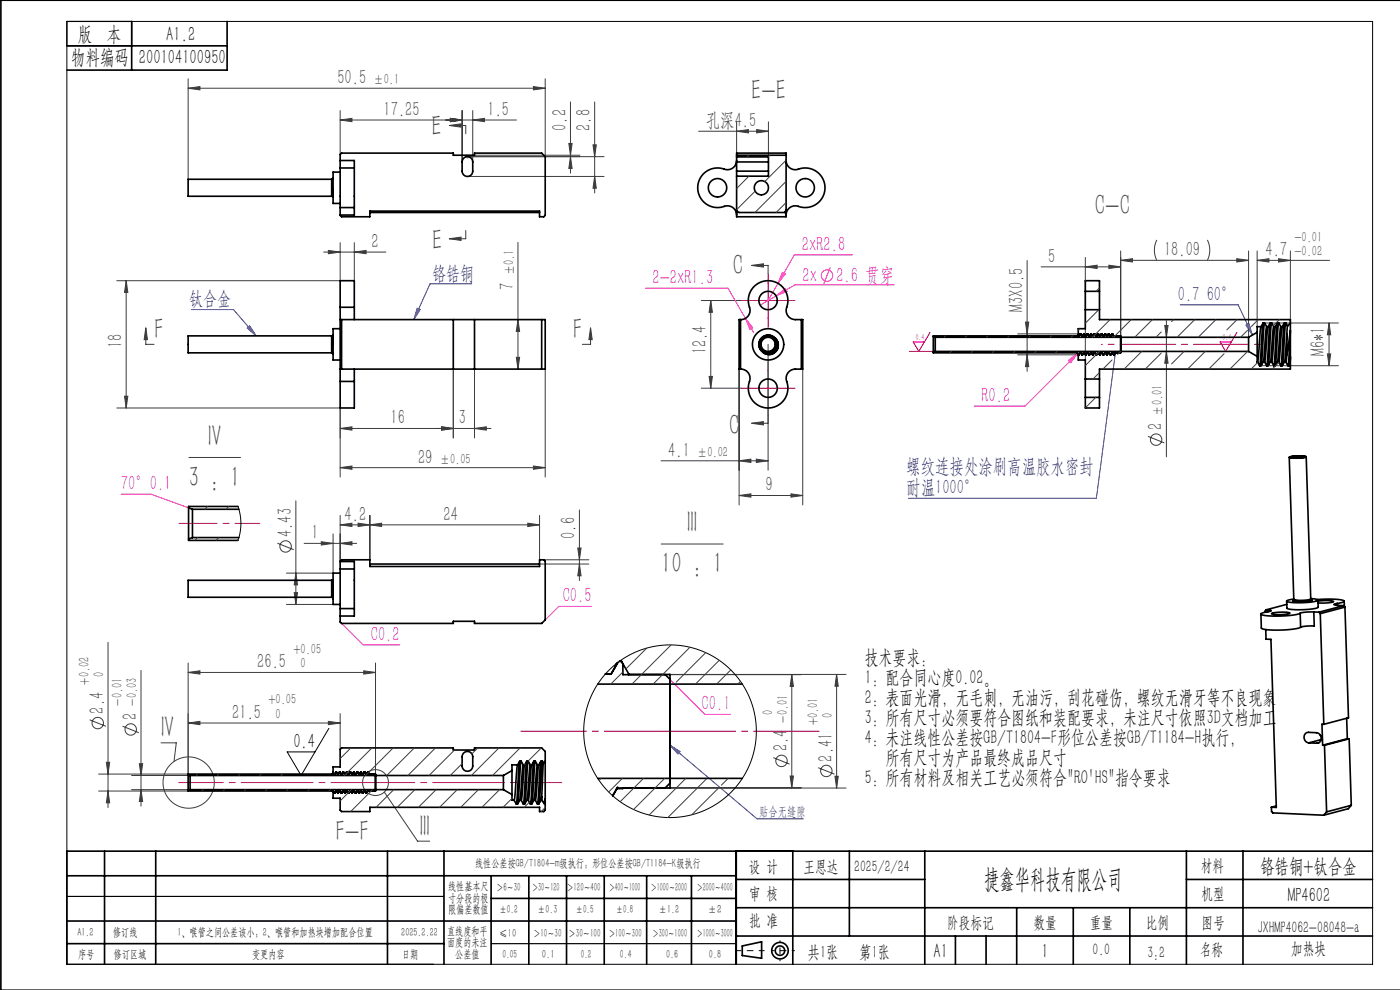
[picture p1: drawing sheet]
<svg xmlns="http://www.w3.org/2000/svg" width="297mm" height="210mm" viewBox="0 0 297 210" stroke-linecap="round" stroke-linejoin="round" font-family="sans-serif">
<g fill="none" stroke="#3c3c3c" stroke-width=".21">
<path d="M39.9 18.7l2.5-.3v.7zM39.9 16.7v21.3M39.9 18.7h75.8M113.2 18.4l2.5 .3-2.5 .4zM115.7 16.7v16.5M72.2 25.5l2.5-.4v.7zM72.2 23.5v9.3M72.2 25.5h37.4M95.3 26.6l2.5-.3v.7zM95.3 26.6h3.5v1.8M95.5 25.1l2.5 .4-2.5 .3zM98 23.5v10.9"/>
<path d="M99.2 33.2h29M99.2 37.4h29M100.3 25.5l2.5-.4v.7zM100.3 23.5v10.9M100.7 32.9h22.3M120.7 30.4h.7l-.4 2.5zM121 33.2l.4 2.5h-.7zM121 21.6v15.1M125.8 30.7h.7l-.3 2.5zM126.2 37.4l.3 2.5h-.7zM126.2 21.6v19.3M148.2 27.8h14.8"/>
<path d="M156.3 27.8l2.5-.3v.7zM156.3 25.8v7.5M160.5 27.5l2.5 .3-2.5 .4zM163 25.8v7.5M26.8 59.5v27M26.8 59.5l.3 2.5h-.7zM68.7 53.5h13.2M69.7 53.1l2.5 .4-2.5 .3zM72.2 51.5v8h-47.4M75.2 53.5l2.5-.4v.7zM75.2 51.5v8M95.3 50.6l2.5-.3v.7z"/>
<path d="M98.8 48.9v1.7h-3.5M109.9 51.4v26.9M159.4 56.3l2.5-.3v.7zM159.4 56.3h3.5v1.8M217.9 55.3v23.5M220.9 56.6h16.8M230.2 56.6l2.5-.3v.7zM230.2 54.6v21.8M235.2 56.3l2.5 .3-2.5 .4zM237.7 55.2l2.5-.3v.7zM237.7 53.2v18M237.7 55.2h27.2"/>
<path d="M245.4 50.9a4.8 4.8 0 0 0 0 4.3M256.1 50.9a4.8 4.8 0 0 1 0 4.3M262.4 54.9l2.5 .3-2.5 .4zM264.9 53.2v18.3M266.7 55.2l2.5-.3v.7zM266.7 53.2v16.1M266.7 55.2h15.4M271.2 54.9l2.5 .3-2.5 .4zM273.7 53.2v15.3M30.9 69.5l.4 2.5h-.7zM30.9 69.5v3.5h1.8M96.2 78.3v14.6"/>
<path d="M100.7 78.3v14.6M109.5 75.8h.7l-.3 2.5zM109.9 67.8l.3 2.5h-.7zM115.7 78.3v22.9M125.3 69.5l.3 2.5h-.7zM125.3 69.5v3.5h-1.8M148.8 63.7h8.4M150.4 79.8h.7l-.3 2.5zM150.8 63.7v18.6M150.8 63.7l.3 2.5h-.7zM156.8 78.3v28.8M162.9 73v26.7"/>
<path d="M170.3 78.3v28.8M215.9 70.8h13.3M215.9 75.3h12.9M217.5 68.3h.7l-.3 2.5zM217.9 75.3l.3 2.5h-.7zM247.1 69h.7l-.4 2.5zM247.4 68v28.9M247.4 74.5l.4 2.5h-.7zM267.5 77.6h16.4M268.3 68.5h15.6M281.6 75.1h.7l-.4 2.5zM281.9 68.5v9.1"/>
<path d="M281.9 68.5l.4 2.5h-.7zM24.8 86.5h47.4v14.7M26.4 84h.7l-.3 2.5zM40.1 97h10.9M72.2 90.9l2.5-.4v.7zM72.2 99.2l2.5-.4v.7zM72.2 90.9h32M72.2 99.2h43.5M93.7 90.5l2.5 .4-2.5 .3zM100.7 90.9l2.5-.4v.7zM113.2 98.8l2.5 .4-2.5 .3zM140.2 97.7h22.7"/>
<path d="M148.8 82.3h8.4M156.8 97.7l2.5-.3v.7zM159.4 89.8l2.5-.4v.7zM159.4 89.8h3.5M160.4 97.4l2.5 .3-2.5 .4zM243.5 92.6l3.5 1.3M58.9 115.2l3.4 1.4M62.8 106.2v22M64.5 115.3h11.2M68.2 114.9l2.5 .4-2.5 .3zM70.7 113.3v8.3h-9.9M72.2 111.3l2.5-.3v.7z"/>
<path d="M72.2 115.3l2.5-.4v.7zM72.2 109.3v9.7M72.2 111.3h42.3M76 111l2.5 .3-2.5 .4zM78.5 111.3l2.5-.3v.7zM78.5 109.3v9.4M112 111l2.5 .3-2.5 .4zM114.5 109.3v9.4M114.5 119.6h10.4M115.4 118.7h9.5M122.6 116.2h.7l-.4 2.5zM122.9 119.6l.4 2.5h-.7z"/>
<path d="M122.9 108.2v14.9M140.3 115.4h13.1M156.8 105.1l2.5-.3v.7zM156.8 105.1h13.5M167.8 104.8l2.5 .3-2.5 .4zM22.9 136.3v35M60.8 128.2h9.9M62.4 125.7h.7l-.3 2.5zM62.8 121.6l.3 2.5h-.7zM19 152.7l3.5 1.4M26 154l3.5 1.4M29.9 142.2v28.8"/>
<path d="M34.2 157.6h3.2l-.5 3.9M39.9 153.4l2.5-.4v.7zM39.9 153.4h32.3M39.9 142.6l2.5-.3v.7zM39.9 140.6v23.6h-19M39.9 142.6h39.8M69.7 153l2.5 .4-2.5 .3zM72.2 151.4v7.5M77.2 142.3l2.5 .3-2.5 .4zM79.7 140.6v23.6M141.1 143.1h28.9M142.1 143.1h37.4"/>
<path d="M168 143.1v24M168 143.1l.3 2.5h-.7zM177.5 143.1v24.1M177.5 143.1l.3 2.5h-.7zM20.9 167.8h19M22.6 161.7h.7l-.4 2.5zM22.9 167.8l.4 2.5h-.7zM27.9 164.5h12.4M27.9 167.5h12.4M29.6 162h.7l-.4 2.5zM29.9 167.5l.4 2.5h-.7zM81.5 168l7.1 10.4h2.6"/>
<path d="M141.1 167.1h28.9M142.1 167.2h37.4M164.1 160.7l3.4 1.4M167.6 164.6h.7l-.3 2.5zM173.6 162.8l3.4 1.4M177.1 164.7h.7l-.3 2.5z"/>
<circle cx="245.3" cy="93.3" r="1.21"/>
<circle cx="60.6" cy="115.9" r="1.21"/>
<circle cx="20.7" cy="153.4" r="1.21"/>
<circle cx="27.7" cy="154.7" r="1.21"/>
<circle cx="40" cy="166" r="5.4"/>
<circle cx="79.7" cy="166" r="2.75"/>
<circle cx="165.8" cy="161.4" r="1.21"/>
<circle cx="175.3" cy="163.5" r="1.21"/>
</g>
<g fill="none" stroke="#f0f" stroke-width=".21">
<path d="M166 57.8l.6 .3-1.6 2zM176.1 56.7l-1.4 3.5M180.8 54.1h-12.3l-5.6 9.6M136.9 61.1h17.5l5.5 9.5M158.1 67.5l1.6 2-.6 .4zM164.6 62.8l2-1.6 .4 .6zM189.7 60.4h-21l-7.4 4.3M226.6 76.5l2.1-1.6-1.6 2zM228.7 74.9l-11.3 11.2h-10.7M25.7 104.8h6.3l8 2.9M72.5 132.2l4.5 4.6h7.8M125.5 128.6h-7l-2.8 2.9"/>
<path d="M142.1 144.1l7.5 7.4h5.4"/>
<circle cx="175.4" cy="58.5" r="1.21"/>
</g>
<path d="M40.6 65.7h8.9l4.8 5.5M52.4 69.6l.6-.5 1.3 2.1zM88.5 65.4l.6 .3-1.3 2.1zM100.1 60.2h-8.9l-3.4 7.6M236.6 74.6l-4 31.1h-39.9M250.4 64.7h12.3l3 6.4M264.3 69l.6-.3 .8 2.4zM142.1 158.1l18.5 15.6h9.8M142.1 158.1l2.2 1.3-.5 .5z" fill="none" stroke="#00f" stroke-width=".21"/>
<g fill="none" stroke="#000" stroke-width=".35">
<path d="M14.2 9.7h34M27.9 4.5v10.4M48.2 4.5v10.4h-34M297.1 0h-296.9v210h296.9M14.2 195.4h142M14.2 185.8h142M22.2 180.5v24M33 180.5v24M82.2 180.5v24M94.2 180.5v24M104.2 185.8v18.7M104.2 190.6h52"/>
<path d="M112.2 185.8v18.7M120.2 185.8v18.7M128.2 185.8v18.7M137.2 185.8v18.7M146.7 185.8v18.7M156.2 180.5v24M156.2 186.5h40M156.2 198.5h135M156.2 192.5h135M168.2 180.5v24M180.2 180.5v18M196.2 180.5v24"/>
<path d="M202.7 198.5v6M209.2 198.5v6M215.7 192.5v12M227.7 192.5v12M239.7 192.5v12M251.7 186.5h39.5M251.7 180.5v24M263.7 180.5v24M291.2 180.5h-277v24M14.2 200.2h80M157.5 200.7l4.1-.9v3.5l-4.1-.6z"/>
<circle cx="165.5" cy="201.7" r="1"/>
<circle cx="165.5" cy="201.7" r="1.75"/>
</g>
<path d="M98.7 33.2h1M98.8 32.9l.7 .7M99.2 32.7v1M99.5 32.9l-.7 .7" fill="none" stroke="#c0c0c0" stroke-width=".21"/>
<path d="M14.2 4.5h277v200h-277zM69.8 154.5l-5.9 10-3-5h5.9" fill="none" stroke="#000" stroke-width=".21"/>
<path d="M142.1 155.1h31.7M142.1 155.1h-31.6" fill="none" stroke="#f00" stroke-width=".21" stroke-dasharray="15.2 1.3 1.3 1.3" stroke-dashoffset="1.3"/>
<path d="M237.7 73h-4" fill="none" stroke="#f00" stroke-width=".21" stroke-dasharray="15.2 1.3 1.3 1.3" stroke-dashoffset="15.1"/>
<path d="M268.7 73h-3.8" fill="none" stroke="#f00" stroke-width=".21" stroke-dasharray="15.2 1.3 1.3 1.3" stroke-dashoffset="15.2"/>
<path d="M237.7 73h27.2" fill="none" stroke="#f00" stroke-width=".21" stroke-dasharray="15.2 1.3 1.3 1.3" stroke-dashoffset="3.6"/>
<path d="M162.9 60v-2M159.2 63.7h-2M162.9 67.5v1.9M162.9 78.6v-2M166.7 63.7h1.9M159.2 82.3h-2M162.9 86.1v1.9M166.7 82.3h1.9M38 111h2.8" fill="none" stroke="#f00" stroke-width=".21" stroke-dasharray="15.2 1.3 1.3 1.3"/>
<path d="M79.7 166h39.5" fill="none" stroke="#f00" stroke-width=".21" stroke-dasharray="15.2 1.3 1.3 1.3" stroke-dashoffset="6.9"/>
<path d="M79.7 166h-41.8" fill="none" stroke="#f00" stroke-width=".21" stroke-dasharray="15.2 1.3 1.3 1.3" stroke-dashoffset="5.8"/>
<path d="M55.1 111h-14.3" fill="none" stroke="#f00" stroke-width=".21" stroke-dasharray="15.2 1.3 1.3 1.3" stroke-dashoffset="10"/>
<path d="M162.9 60v7.5M159.2 63.7h7.5M162.9 78.6v7.5M192.9 74.5h5.5M197.3 70.5l-2.4 4-1.2-2h2.4M262.4 70.5l-2.4 4-1.2-2h2.4M159.2 82.3h7.5" fill="none" stroke="#f00" stroke-width=".21"/>
<path d="M162.1 201.7h-6" fill="none" stroke="#000" stroke-width=".21" stroke-dasharray="15.2 1.3 1.3 1.3" stroke-dashoffset="14.1"/>
<path d="M168.5 201.7h-4.8" fill="none" stroke="#000" stroke-width=".21" stroke-dasharray="15.2 1.3 1.3 1.3" stroke-dashoffset="14.7"/>
<path d="M165.5 199.6v4.2" fill="none" stroke="#000" stroke-width=".21" stroke-dasharray="15.2 1.3 1.3 1.3" stroke-dashoffset="15"/>
<path d="M14.2 4.5h13.7v5.2h-13.7zM14.2 190.1h80M14.2 204.5h77.8M104.2 200.2h52" fill="none" stroke="#000" stroke-width=".25"/>
<g fill="#3c3c3c">
<path d="M159.4 56.3l2.5-.3v.7zM159.4 89.8l2.5-.4v.7z"/>
<path d="M95.3 26.6l2.5-.3v.7zM95.3 50.6l2.5-.3v.7z"/>
<path d="M125.3 69.5l.3 2.5h-.7zM30.9 69.5l.4 2.5h-.7z"/>
</g>
<g fill="#00f">
<path d="M142.1 158.1l2.2 1.3-.5 .5z"/>
<path d="M52.4 69.6l.6-.5 1.3 2.1zM88.5 65.4l.6 .3-1.3 2.1z"/>
<path d="M264.3 69l.6-.3 .8 2.4zM236.5 74.5a.23 .23 0 0 0 0 .3 .23 .23 0 0 0 .4-.1 .23 .23 0 0 0-.2-.3l-.1 .2 .1-.2z"/>
</g>
<g fill="#3c3c3c">
<path d="M121 33.2l.4 2.5h-.7zM120.7 30.4h.7l-.4 2.5z"/>
<path d="M93.7 90.5l2.5 .4-2.5 .3zM72.2 90.9l2.5-.4v.7z"/>
<path d="M156.8 105.1l2.5-.3v.7zM167.8 104.8l2.5 .3-2.5 .4zM156.8 97.7l2.5-.3v.7zM160.4 97.4l2.5 .3-2.5 .4zM230.2 56.6l2.5-.3v.7zM235.2 56.3l2.5 .3-2.5 .4zM266.7 55.2l2.5-.3v.7zM271.2 54.9l2.5 .3-2.5 .4zM237.7 55.2l2.5-.3v.7zM262.4 54.9l2.5 .3-2.5 .4z"/>
<path d="M39.9 18.7l2.5-.3v.7zM113.2 18.4l2.5 .3-2.5 .4z"/>
<path d="M39.9 153.4l2.5-.4v.7zM69.7 153l2.5 .4-2.5 .3z"/>
<path d="M160.5 27.5l2.5 .3-2.5 .4zM156.3 27.8l2.5-.3v.7z"/>
<path d="M77.2 142.3l2.5 .3-2.5 .4zM39.9 142.6l2.5-.3v.7z"/>
<path d="M100.3 25.5l2.5-.4v.7zM95.5 25.1l2.5 .4-2.5 .3zM95.5 25.1l2.5 .4-2.5 .3zM72.2 25.5l2.5-.4v.7z"/>
<path d="M122.9 119.6l.4 2.5h-.7zM122.6 116.2h.7l-.4 2.5z"/>
<path d="M62.4 125.7h.7l-.3 2.5zM62.8 121.6l.3 2.5h-.7z"/>
<path d="M150.4 79.8h.7l-.3 2.5zM150.8 63.7l.3 2.5h-.7zM247.4 74.5l.4 2.5h-.7zM247.1 69h.7l-.4 2.5zM281.6 75.1h.7l-.4 2.5zM281.9 68.5l.4 2.5h-.7z"/>
<path d="M26.8 59.5l.3 2.5h-.7zM26.4 84h.7l-.3 2.5zM109.9 67.8l.3 2.5h-.7zM109.5 75.8h.7l-.3 2.5z"/>
<path d="M125.8 30.7h.7l-.3 2.5zM126.2 37.4l.3 2.5h-.7z"/>
<path d="M217.5 68.3h.7l-.3 2.5zM217.9 75.3l.3 2.5h-.7zM22.6 161.7h.7l-.4 2.5zM22.9 167.8l.4 2.5h-.7zM29.6 162h.7l-.4 2.5zM29.9 167.5l.4 2.5h-.7zM168 143.1l.3 2.5h-.7zM167.6 164.6h.7l-.3 2.5zM177.5 143.1l.3 2.5h-.7zM177.1 164.7h.7l-.3 2.5z"/>
<path d="M72.2 111.3l2.5-.3v.7zM76 111l2.5 .3-2.5 .4zM78.5 111.3l2.5-.3v.7zM112 111l2.5 .3-2.5 .4zM68.2 114.9l2.5 .4-2.5 .3zM72.2 115.3l2.5-.4v.7z"/>
<path d="M69.7 53.1l2.5 .4-2.5 .3zM75.2 53.5l2.5-.4v.7z"/>
<path d="M93.7 90.5l2.5 .4-2.5 .3zM100.7 90.9l2.5-.4v.7zM72.2 99.2l2.5-.4v.7zM113.2 98.8l2.5 .4-2.5 .3z"/>
</g>
<path d="M164.6 62.8l2.4-1-.4-.6zM166 57.8l-1 2.3 1.6-2zM158.1 67.5l1 2.4 .6-.4zM226.6 76.5l.5 .4 1.6-2z" fill="#f0f"/>
<g fill="none" stroke="#000" stroke-width=".35">
<path d="M70.4 38h-30.5v3.6h30.5M70.4 38v3.6M70.5 39.6v2M70.5 39.6l.1 2M70.5 39.6l.1 1.3 .1-.7M70.7 37.8l-.3 .2M72.2 35.6v8.4M72.2 34v1.6M72.2 34h3v1.6M72.2 36.5h-1.5v6.7h1.5M72.2 35.6h3M72.2 34v-1.2l.3-.3h23.7v.4h4.5v-.4h14.2l.8 .7v12.5l-.3 .3h-.9v-1.2h-36v1.2h-6l-.3-.4"/>
<path d="M75.2 35.6v8.4M98.4 33.6a1.13 1.13 0 0 1 1.2-.3 1.13 1.13 0 0 1 .7 1.1v1.9a1.13 1.13 0 0 1-1.1 1.1 1.13 1.13 0 0 1-1.2-1.1l.1-2.1zM156.3 33.3v1.1M156.3 36.3v1.1M156.3 34a2.07 2.07 0 0 1-3.2 1.7 4.2 4.2 0 0 0-5 4.7 4.2 4.2 0 0 0 6 3.3 1.95 1.95 0 0 1 2.2 1.9M156.3 33.3v-.8h10.5v13.5h-10.5v-8.6M156.3 32.9h10.5M156.3 34.4v1.9M156.3 33.3h6.7v4.1h-6.7M156.3 34.4h6.7M156.3 36.3h6.7M166.8 34a2.07 2.07 0 0 0 3.2 1.7 4.2 4.2 0 0 1 5 4.7 4.2 4.2 0 0 1-6 3.3 1.95 1.95 0 0 0-2.2 1.9"/>
<path d="M70.4 41.6h.1M70.5 41.6h.2M70.7 41.6v.1M72.2 41.6h.1M72.2 44v1.6M72.2 44h3M75.2 41.6h.1M75.2 44v1.6h-3M78.5 45.1h36M166.8 44.6l-.3 .5h-9.7l-.5-.3M70.4 74.8l.3 .3M70.4 71.2h-30.5v3.6h30.5"/>
<path d="M70.4 71.2v3.6M70.6 71.1l-.2 .1M70.6 71.1l.1 1.5M70.6 71.1l.1 .1M72.2 65.2v2.6M72.2 78.3v2.6M72.2 65.2v-5.7h3v5.7M72.2 69.7h-1.5v6.7h1.5M72.2 67.8h43.5v10.5h-43.5M72.2 67.8v10.5M72.2 65.2h3M72.5 67.8v10.5"/>
<path d="M75.2 65.2v2.6M75.2 78.3v2.6M96.2 67.8v10.5M100.7 67.8v10.5M114.9 67.8v10.5M157.1 67.8v10.5M159.9 60.8a4.2 4.2 0 0 1 5.5-.5 4.2 4.2 0 0 1 1.4 5.3 1.95 1.95 0 0 0 1.9 2.2h1.6v10.5h-1.6a1.99 1.99 0 0 0-1.7 2.9 4.2 4.2 0 0 1-4.5 5.3 4.2 4.2 0 0 1-3.4-6 1.99 1.99 0 0 0-2.3-2.2v-10.5a2.02 2.02 0 0 0 2-.8 2.02 2.02 0 0 0 .1-2.1 4.2 4.2 0 0 1 1-4.1zM161.2 72.8l-.1 .3M161.5 74.3l.9 .8 .7 .1 .7-.1M161.6 71.8a1.91 1.91 0 0 0-.1 2.5M163.8 75.1h-1.2M163.8 75.1h-.1"/>
<path d="M163.9 71.3a1.97 1.97 0 0 0-2.5 .5 1.97 1.97 0 0 0 .1 2.5M164.3 71.6a2.08 2.08 0 0 1 .7 2.3M165 73.9l-.5 .7-.7 .5M165 73.9l-.5 .8-.7 .4M165 72.6a1.91 1.91 0 0 0-3.2-1 1.91 1.91 0 0 0 1 3.2h.4l-1.3-.1 .7 .4M165 72.6a2.1 2.1 0 0 1-2.4 2.5M165 72.6v1.3M170 67.8v10.5M198 74.7v.1l30.5 .1M198 71.4v3.3M198 71.4l.4 .1M198.4 71.5v3"/>
<path d="M198.4 71.5h66.5M198.4 74.5h66.5M198.4 74.5l-.4 .2M228.5 74.9h.1M228.6 74.9l.1 .2v1.3h1.5v4M228.7 71.1v.1M228.7 71.2h-30.7v.2M228.7 71.1l.2 .1M228.7 75.2l.1 .1M228.8 75.3h.1M228.9 75.3l.2-.4h.2l.2 .4M228.9 71.2h.1"/>
<path d="M229.2 70.8h.1M229.2 70.8l-.3 .4h-.2M229.3 70.8l.2 .4h.2M229.5 75.3h.1M229.6 75.3l.3-.4h.2l.2 .4M229.7 71.2h.1M229.9 70.8h.1M229.9 70.8l-.2 .4M230 70.8l.2 .4h.2M230.2 61.8v3.9M230.2 61.8v-2.3h3v2.3M230.2 65.7v4h-1.5v1.4"/>
<path d="M230.2 65.7h3M230.2 61.8h3M230.3 75.3h.1M230.4 71.2h.1M230.6 74.9h.2l.2 .4M230.6 74.9l-.2 .4M230.6 74.9h.1M230.7 70.8h.1M230.7 70.8l-.3 .4M230.8 70.8l.2 .4h.2M231 75.3h.1M231.2 71.2h.1"/>
<path d="M231.4 74.9h.1M231.4 74.9l-.3 .4M231.4 74.9h.2l.2 .4M231.4 70.8h.1M231.4 70.8l-.2 .4M231.5 70.8l.2 .4h.2M231.8 75.3h.1M231.9 75.3l.2-.4h.2l.2 .4M231.9 71.2h.1M232.1 74.9h.1M232.2 70.8h.1M232.2 70.8l-.3 .4"/>
<path d="M232.3 70.8l.2 .4h.2M232.5 75.3h.1M232.6 75.3l.3-.4h.2l.2 .4M232.7 71.2h.1M232.9 70.8h.1M232.9 70.8l-.2 .4M233 70.8l.2 .4h.2M233.2 61.8v3.9M233.2 65.7v2.1h40.5v.7M233.3 75.3h.1M233.4 71.2h.1M233.6 74.9l-.2 .4"/>
<path d="M233.6 74.9h.1M233.7 70.8h.1M233.7 70.8l-.3 .4M233.8 70.8l.2 .4h.2M233.8 74.9l.2 .4M233.8 74.9h-.2M234 75.3h.1M234.1 75.3l.3-.4h.2l.2 .4M234.2 71.2h.1M234.4 70.8h.1M234.4 70.8l-.2 .4M234.5 70.8l.2 .4h.2"/>
<path d="M234.8 75.3h.1M234.9 75.3l.2-.4h.2l.2 .4M234.9 71.2h.1M235.2 70.8h.1M235.2 70.8l-.3 .4M235.3 70.8l.2 .4h.2M235.5 75.3h.1M235.7 71.2h.1M235.9 74.9h.2M235.9 74.9l-.3 .4M235.9 74.9h.1M235.9 70.8h.1"/>
<path d="M235.9 70.8l-.2 .4M236 70.8l.2 .4M236.1 74.9l.2 .3M236.2 71.2h1.5v3.7l-1.5-.1v.4l-.1-.3M236.2 71.2h.1M236.2 74.8v.1M236.3 71.2h.1M236.3 75.2h.1M236.3 74.8v.4zM236.4 74.8l-.1 .5M236.5 74.8l-.1 .4M236.6 74.9l-.3 .4"/>
<path d="M237.6 71.2l.1 .2M237.7 74.7l-.1 .1M264.9 71.5v3M264.9 74.5l1.8 1.1M266.7 70.5v5.1M266.7 75.6l.1 1.2M266.7 70.5l-1.8 1M266.8 76.8l.4 .8M267.5 69.3l-.7 7.5M267.5 69.3h-.8v1.2M267.9 68.6l-.7 9M268 76.8l-.5 .8h-.3"/>
<path d="M268 76.8h.3M268.3 68.5l.4 .8M268.3 68.5h-.3l-.5 .8M268.3 76.8l.4 .8M268.3 68.5l-.7 9M268.7 69.3l-.7 7.5M268.7 69.3h.3M269 69.3l-.7 7.5M269.4 68.6l-.7 9M269.5 76.8l-.5 .8h-.3M269.5 76.8h.3M269.8 68.5l.4 .8"/>
<path d="M269.8 68.5h-.3l-.5 .8M269.8 76.8l.4 .8M269.8 68.5l-.7 9M270.2 69.3l-.7 7.5M270.2 69.3h.3M270.5 69.3l-.7 7.5M270.9 68.6l-.7 9M271 76.8l-.5 .8h-.3M271 76.8h.3M271.3 68.5l.4 .8M271.3 68.5h-.3l-.5 .8M271.3 76.8l.4 .8"/>
<path d="M271.3 68.5l-.7 9M271.7 69.3l-.7 7.5M271.7 69.3h.3M272 69.3l-.7 7.5M272.4 68.6l-.7 9M272.5 76.8l-.5 .8h-.3M272.5 76.8h.3M272.8 68.5l.3 .7M272.8 68.5h-.3l-.5 .8M272.8 76.8l.4 .8M272.8 68.5l-.7 9M273 70.9l-.5 5.9"/>
<path d="M273 75.2l-.2 1.6M273 70.9v4.3M273.1 69.2l-.1 1.7M273.6 77.4l-.1 .2h-.3M273.6 77.4l.1 .1M273.7 75.9l-.1 1.5M273.7 75.7l-.1 1.8M273.7 70.4v5.3M273.7 70.4l-.5 7.2M273.7 70.2l-.7 5M273.7 68.5v1.7M273.7 75.9v1.6"/>
<path d="M273.7 77.5v.8h-40.5v2.1M273.7 70.2v.2M273.7 75.7v.2M273.7 68.5l-.6 .7M72.2 80.9v5.6h3v-5.6M72.2 80.9h3M230.2 80.4v3.9M230.2 84.3v2.2h3v-2.2M230.2 80.4h3M230.2 84.3h3M233.2 80.4v3.9M273.5 97l1 30.2"/>
<path d="M273.5 97l1.8-.3 1.8 .2a6.2 6.2 0 0 1-3.6 .1zM273.7 97l1.7-.3 1.5 .2a4.1 4.1 0 0 1-2.4 .3zM275.7 97.1l-.8 .1M277.1 96.9l1 30.1M40 107.7v6.6M40 114.3v.3h10.5M40 107.7l.8 .3M40.8 108v6M40.8 114l-.8 .3M40.8 114h9.9M40.8 108h9.9M50.5 107.4h-10.5v.3"/>
<path d="M72.2 119.1v1.6M72.2 119.1h3v1.6M72.2 119.1l.3-.4h6v1.5h36v-1.5h.9l.3 .3v12.5l-.8 .7h-14.2v-.4h-4.5v.4h-23.7l-.3-.3v-1.2M78.5 119.6h36M70.4 123.1h-30.5v3.6h30.5M70.4 123.1v3.6M70.5 123.1l.2 3.9-.3-.3M70.5 123.1h-.1M70.5 123.1l.2 1.8M70.7 123.1h-.2M72.2 120.7v8.4M72.2 129.1v1.6"/>
<path d="M72.2 121.6h-1.5v6.6h1.5M72.2 129.1h3M72.2 120.7h3M75.2 120.7v8.4M75.2 129.1v1.6h-3M75.2 123.1h.1M267.5 130.2l.1 3a10.9 10.9 0 0 0 5.3 .4l2-.2 1-.3M268.5 133.5l.1 2.1h1l1.2 35.7-1.1-.1M268.6 129.3l.1 .1M268.6 129.3l-.2 .3v.3M268.7 129.4l.9 .1a.31 .31 0 0 1-.4 .2l-1.7 .5a.3 .3 0 0 0 .2 .3 .3 .3 0 0 0 .3 0l1.6 .2h2.6a10.3 10.3 0 0 0 3.6-.6M268.7 129.4v.4"/>
<path d="M269.8 130.1l1.5-.2a4 4 0 0 1 2.3 .2l-1.4 .2a4.8 4.8 0 0 1-2.5-.1zM273 128.2l-4.4 1.1M274.3 127.5l1.7 .2M274.5 127.3v.1M274.5 127.2l1.1 .2M274.5 127.4l-.2 .1M274.5 127.2h.1M274.5 127.4h1.1M274.9 127.7h1.1M275.6 127.4l-1.1 .1 .4 .2M275.8 130.1l.1 3M276 127.7h.1"/>
<path d="M277.6 127.6l-1.6 .1M277.6 127.6h.1M278.1 127l1 .1a.32 .32 0 0 1 .3 0 .32 .32 0 0 1 .2 .3l-1.2 .3-2 .1a6.6 6.6 0 0 1-3.4-.3l1.5-.4M278.1 127l-1.7 .3-1.9-.1M278.1 127l.2 .4M278.2 127.3l.1 .1-.7 .2M278.3 127.4l-.7 .2M278.3 127.4l-1.6 .3h-1.8M278.7 129.8l-1.8 .1-1.1 .2M278.7 129.8l.1 3h-1.8l-1.1 .3M278.7 129.8l1.1 .1M279.5 127.2l2-.1a7 7 0 0 1 3.7 .4l-.5 .3-1 .2"/>
<path d="M279.6 127.3v1.5a13.1 13.1 0 0 1-6.1 .4l-.5-.2v-1.5M279.6 127.5l.8-.1a4.8 4.8 0 0 1 2.5 .2l-1.3 .3h-2M279.8 129.9l.3 .3M280.1 130.2l.7 23.4M283.7 128h-.2a.31 .31 0 0 0-.5 .3l2.1 .2M283.7 128v.4M285.1 128.5l-5.3 1.4M285.1 128.5l.2 .3M285.2 127.5v1.1M285.3 128.8l-5.2 1.4M285.3 128.8l.8 23.5-5.3 1.3M98.4 159.7a1.12 1.12 0 0 1 1.2-.2 1.12 1.12 0 0 1 .7 1v2a1.13 1.13 0 0 1-1.1 1.1 1.13 1.13 0 0 1-1.2-1.1l.1-2.2z"/>
<path d="M126.8 145.1h30.7M130.7 140.8l-.3 .8-.8 1.4h-1.2M130.8 140.9v.1M130.9 140.8l-.5 .8M130.9 140.7h-.1M130.9 140.7v.1M131 140.6l-.1 .1M131.1 140.5l-1.5 2.5h-1.2M131.4 140.3h.4M131.8 140.3l1.6 2.7M131.8 140.3h.1M131.8 140.3l.3 .5v2.3h9l1 1"/>
<path d="M133.4 143l-.1 .1M133.4 143l8.7 .1v24.1l-11.2 .1-.9 1.5 .9-1.6h1.2M277.7 157.6a1.12 1.12 0 0 1-1.1-1.1 1.12 1.12 0 0 1 1-1.2l1.7 .1a1.12 1.12 0 0 1 1 1.1 1.12 1.12 0 0 1-1 1.2M277.7 157.6l1.6 .1M279.8 157.5l-.5 .2M280.1 156l.1 .2M280.3 156.9l-2.6 .7M280.6 158.1h.4M280.8 153.6h-.4l.2 4.5M281 158.1l.4 14.1M285.7 152.4l.1 4.3M285.8 156.7l-5.2 1.4"/>
<path d="M285.8 156.7h.4M286.2 156.7l.5 14.1M286.2 156.7l-5.2 1.4M39.9 167.6v.2h30.8M39.9 164.3v3.3M39.9 164.3l.4 .2M40.3 164.5v3M40.3 167.5h66.5M40.3 164.5h66.5M40.3 167.5l-.4 .1M70.7 168l.2 .2M70.7 163.9l.1 .3"/>
<path d="M70.7 167.8v.2M70.7 167.8l.2 .4M70.7 163.9l-.3 .3h-30.5v.1M70.7 168v1.3h1.5v2.5l.3 .3h6v-.9h36v.9h.9l.3-.3v-1.3M70.9 168.2h.1M71.2 167.8l-.2 .4M71.2 167.8h.2M71.3 163.8l-.3 .4h-.2M71.3 163.8h.1M71.4 163.8l.2 .4h.2l.2-.4M71.4 163.8h.1M71.4 167.8l.2 .4z"/>
<path d="M71.6 168.2h.1M72 167.8h.2M72 167.8l-.3 .4M72 167.8h.1M72 163.8h.1M72.1 163.8l.2 .4h.2l.3-.4M72.1 163.8h.1M72.2 167.8l.2 .4M72.4 168.2h.1M72.7 167.8l-.2 .4M72.7 167.8h.2M72.8 167.8h-.1"/>
<path d="M72.8 163.8h.1M72.9 163.8l.2 .4h.2l.2-.4M72.9 163.8h.1M72.9 167.8l.2 .4M73.1 168.2h.1M73.5 167.8l-.3 .4M73.5 167.8h.2M73.5 167.8h.1M73.5 163.8h.1M73.6 163.8l.2 .4h.2l.3-.4M73.6 163.8h.1M73.7 167.8l.2 .4"/>
<path d="M73.9 168.2h.1M74.2 167.8h.1M74.2 167.8l-.2 .4M74.2 167.8h.2M74.3 163.8h.1M74.4 163.8l.2 .4h.2l.2-.4M74.4 163.8h.1M74.4 167.8l.2 .4M74.6 168.2h.1M75 167.8h.1M75 167.8l-.3 .4M75 163.8h.1"/>
<path d="M75.1 163.8l.2 .4M75.1 163.8h.1M75.2 167.8l.2 .4M75.2 167.8h-.2M75.3 164.2h.1M75.4 168.2h.1M75.7 167.8l-.2 .4M75.7 167.8h.2M75.8 167.8h-.1M75.8 163.8h.1M75.8 163.8l-.3 .4h-.2M75.9 163.8l.2 .4h.2l.2-.4"/>
<path d="M75.9 163.8h.1M75.9 167.8l.2 .4M76.1 168.2h.1M76.5 167.8l-.3 .4M76.5 167.8h.2M76.5 167.8h.1M76.5 163.8h.1M76.6 163.8l.2 .4M76.6 163.8h.1M76.7 167.8l.2 .4M76.9 168.2h.1M77.2 167.8l-.2 .4"/>
<path d="M77.2 167.8h.1M77.2 167.8h.2M77.3 167.8h-.1M77.3 163.8h.1M77.3 163.8l-.3 .4h-.2M77.4 163.8l.2 .4h.2M77.4 163.8h.1M77.4 167.8l.2 .4M77.6 168.2h.1M78 163.9h.1M78 167.8l-.3 .4M78 163.8l-.2 .4"/>
<path d="M78 163.8h-.1M78 163.8v.1M78 167.8l-.1 .1M78 163.8h.1M78.1 163.8l.2 .4M78.1 163.8l.1 .4h1.5v3.6h-1.7M78.1 163.8h.1M78.2 167.8h.1M78.3 164.2h.1M79.5 164.2l.2 .1M79.7 167.6l-.2 .2M106.8 164.5v3"/>
<path d="M106.8 167.5l1.8 1M108.6 163.4v5.1M108.6 168.5v1.2h.5M108.6 163.4l-1.8 1.1M109.1 169.7l.4 .8M109.8 162.2l-.7 7.5M109.8 162.2h-1.2v1.2M110.2 161.6l-.7 8.9M110.3 169.7l-.5 .8h-.3M110.3 169.7h.3M110.6 169.7l.4 .8M110.6 161.5l.4 .7"/>
<path d="M110.6 161.5h-.3l-.5 .7M110.6 161.5l-.8 9M111 162.2l-.7 7.5M111 162.2h.3M111.3 162.2l-.7 7.5M111.7 161.5l-.7 9M111.8 169.7l-.5 .8h-.3M111.8 169.7h.3M112.1 169.7l.4 .8M112.1 161.5l.4 .7M112.1 161.5h-.3l-.5 .7M112.1 161.5l-.8 9"/>
<path d="M112.5 162.2l-.7 7.5M112.5 162.2h.3M112.8 162.2l-.7 7.5M113.2 161.5l-.7 9M113.3 169.7l-.5 .8h-.3M113.3 169.7h.3M113.6 169.7l.4 .8M113.6 161.5l.4 .7M113.6 161.5h-.3l-.5 .7M113.6 161.5l-.8 9M114 162.2l-.7 7.5M114 162.2h.3"/>
<path d="M114.3 162.2l-.7 7.5M114.7 161.5l-.7 9M114.8 169.7l-.5 .8h-.3M114.8 169.7h.1M114.9 169v.7M114.9 169l-.1 .7M114.9 169.7l.4 .4M115.1 161.5l.2 .4M115.1 161.5h-.3l-.5 .7M115.1 161.5l-.8 9M115.3 170.1l.2 .4M115.3 161.9l-.4 7.1"/>
<path d="M115.5 170.5h.2M115.7 161.5v8M115.7 169.5a.47 .47 0 0 1-.4 .6M115.7 169.7v.8M115.7 169.7l-.2 .8M115.7 161.5v-2.1l-.8-.8h-14.2v.5h-4.5v-.5h-23.7l-.3 .3v3.8h-1.5v1.2M115.7 169.5v.2M115.7 161.5l-.4 .4M126.8 165.1h30.7M131 166.9l-.4 .7M142.1 166.1l-1 1h-9M269.7 171.2l.1 .9 .2 .3 10.8 .5"/>
<path d="M270.8 171l-1.1 .2M281.4 172.2l-.6 .7M286.7 170.8l-5.3 1.4M286.7 170.8l-.7 .7-5.2 1.4"/>
<circle cx="152.2" cy="39.8" r="1.95"/>
<circle cx="161.5" cy="39.8" r="1.5"/>
<circle cx="170.8" cy="39.8" r="1.95"/>
<circle cx="162.9" cy="73" r="1.8"/>
<circle cx="162.9" cy="73" r="1.65"/>
<circle cx="162.9" cy="73" r="1.5"/>
<circle cx="162.9" cy="63.7" r="1.95"/>
<circle cx="162.9" cy="73" r="3.3"/>
<circle cx="162.9" cy="82.3" r="1.95"/>
</g>
<g fill="none" stroke="#3c3c3c" stroke-width=".21">
<path d="M158.8 32.9l-.3 .4M158.9 37.4l-2.6 2.6M163.3 32.9l-.3 .4M166.8 34l-4.6 4.5M166.8 38.5l-6.6 6.6M160.2 40.5l-3.9 4M166.8 43l-2.2 2.1M230.3 59.5l-.1 .1M200.6 71.2l-.3 .3M201.8 74.5l-.3 .3M205.1 71.2l-.3 .3M206.3 74.5l-.3 .3"/>
<path d="M209.6 71.2l-.3 .3M210.8 74.5l-.3 .3M214.1 71.2l-.3 .3M215.3 74.5l-.3 .3M218.5 71.3l-.1 .1M219.8 74.5l-.3 .3M223.1 71.2l-.3 .3M224.3 74.5l-.3 .3M227.6 71.2l-.3 .3M229.1 69.7l-.4 .4M232.8 75l-2.6 2.5M233.1 65.7l-2.9 2.9"/>
<path d="M233.2 74.5l-.4 .5M233.2 61.1l-.7 .7M233.2 79l-1.3 1.4M235.5 67.8l-3.8 3.7M235.9 76.3l-1.9 2M237.7 74.5l-.6 .7M240 67.8l-3.8 3.7M242.2 74.5l-3.7 3.8M244.5 67.8l-3.8 3.7M246.3 70.4l-1.1 1.1M246.3 74.9l-3.3 3.4M249 67.8l-.5 .4"/>
<path d="M251.2 74.5l-2.7 2.7M253.5 67.8l-3.8 3.7M255.7 74.5l-3.8 3.8M257.9 67.8l-3.7 3.7M259.7 75l-3.3 3.3M262.4 67.8l-2.1 2.2M264.7 70.1l-1.5 1.4M264.7 74.5l-3.8 3.8M266.8 76.9l-1.4 1.4M266.9 67.8l-1.5 1.5M271.3 76.9l-1.4 1.4M271.4 67.8l-1.3 1.3"/>
<path d="M232.5 84.3l-2.3 2.2M41.9 114l-.6 .6M44 107.4l-.6 .6M46.4 114l-.6 .6M48.5 107.4l-.6 .6M50.6 114.4l-.3 .2M137.2 137.5l-4.4 4.4M142.4 136.8l-6.3 6.3M146.4 137.3l-5.8 5.8M149.7 138.4l-6.3 6.3M74.4 158.6l-2.2 2.3M78.9 158.6l-5.8 5.9"/>
<path d="M83.4 158.6l-5.8 5.9M87.9 158.6l-5.9 5.9M92.4 158.6l-5.9 5.9M96.4 159.1l-5.4 5.4M101.4 158.6l-1.3 1.3M105.9 158.6l-5.9 5.9M110.3 158.6l-5.8 5.9M114.8 158.6l-2.8 2.9M132.1 142.5l-2.5 2.6M136.1 143.1l-2 2M140.6 143.1l-2 2M152.6 140.1l-5.1 5"/>
<path d="M155 142.1l-3 3M157.1 144.5l-.6 .6M41.9 164.2l-.3 .3M43.1 167.5l-.3 .3M46.4 164.2l-.3 .3M47.6 167.5l-.3 .3M50.9 164.2l-.3 .3M52.1 167.5l-.3 .3M55.4 164.2l-.3 .3M56.6 167.5l-.3 .3M59.9 164.2l-.3 .3M61.1 167.5l-.3 .3"/>
<path d="M65.6 167.5l-.3 .3M70.1 167.5l-.3 .3M74.2 167.9l-2 2M74.6 167.5l-.4 .3M79 167.5l-4.6 4.6M83.5 167.5l-3.7 3.7M88 167.5l-3.7 3.7M92.5 167.5l-3.7 3.7M97 167.5l-3.7 3.7M98 162l-2.5 2.5M101.5 167.5l-3.8 3.7M106 167.5l-3.8 3.7"/>
<path d="M108.6 169.4l-1.9 1.8M111.4 162.1l-.2 .1M112.3 170.2l-1.1 1M115.7 171.3l-.9 .8M127.5 165.1l-.4 .4M132 165.1l-2.9 2.9M134.5 167.2l-2.9 2.9M136.5 165.1l-2 2M139 167.2l-4.6 4.5M141 165.1l-2 2M145.5 165.1l-7.8 7.8M149.9 165.2l-8.2 8.2"/>
<path d="M152.3 167.3l-5.5 5.5M154.5 165.1l-1.5 1.5"/>
</g>
<g fill="none" stroke="#000" stroke-width=".21">
<path d="M50.5 107.4l.5 1.8 .1 1.8-.2 1.9-.4 1.7"/>
<circle cx="142.1" cy="155.1" r="18.3"/>
</g>
<g font-size="6.3" fill="#3c3c3c">
<text x="159.3" y="21.3">E-E</text>
<text x="91.5" y="28.9">E</text>
<text x="232.3" y="45.6">C-C</text>
<text x="91.7" y="53.1">E</text>
<text x="155.5" y="58.4">C</text>
<text x="32.7" y="71.9">F</text>
<text x="121.6" y="71.9">F</text>
<text x="44.1" y="94.6">IV</text>
<text x="154.7" y="92.2">C</text>
<text x="40.1" y="103.2">3 : 1</text>
<text x="145.8" y="112.9">III</text>
<text x="140.3" y="121.6">10 : 1</text>
<text x="34.2" y="156.4">IV</text>
<text x="71.2" y="178.5">F-F</text>
<text x="89.1" y="177.3">III</text>
</g>
<text font-size="5.6" x="208.8" y="188.3">捷鑫华科技有限公司</text>
<g font-size="4.4">
<text x="16.5" y="8.6">版 本</text>
<text x="35.3" y="8.6">A1.2</text>
<text x="15.1" y="13.7">物料编码</text>
<text x="29.5" y="13.7">200104100950</text>
<text x="62.2" y="158.6">0.4</text>
<text x="267.3" y="185.2">铬锆铜+钛合金</text>
<text x="273.2" y="191.3">MP4602</text>
<text x="198.1" y="203.2">A1</text>
<text x="221" y="203.2">1</text>
</g>
<g font-size="4.4" fill="#3c3c3c">
<text x="71.6" y="17.8">50.5</text>
<text x="81.4" y="24.6">17.25</text>
<text x="103.4" y="24.6">1.5</text>
<text x="120.2" y="27.8" transform="rotate(-90 120.2 27.8)">0.2</text>
<text x="125.3" y="27.8" transform="rotate(-90 125.3 27.8)">2.8</text>
<text x="149.7" y="27">孔深4.5</text>
<text x="78.8" y="52.6">2</text>
<text x="222.4" y="55.7">5</text>
<text x="246.9" y="54.4">18.09</text>
<text x="268.5" y="54.4">4.7</text>
<text x="109" y="61.5" transform="rotate(-90 109 61.5)">7</text>
<text x="217" y="66.1" transform="rotate(-90 217 66.1)">M3X0.5</text>
<text x="25.9" y="73.9" transform="rotate(-90 25.9 73.9)">18</text>
<text x="149.9" y="75.2" transform="rotate(-90 149.9 75.2)">12.4</text>
<text x="281.1" y="75.4" transform="rotate(-90 281.1 75.4)">M6*1</text>
<text x="82.9" y="90">16</text>
<text x="97.4" y="90">3</text>
<text x="246.6" y="91.3" transform="rotate(-90 246.6 91.3)">2</text>
<text x="88.7" y="98.3">29</text>
<text x="141.8" y="96.9">4.1</text>
<text x="162.4" y="104.2">9</text>
<text x="61.9" y="113.9" transform="rotate(-90 61.9 113.9)">4.43</text>
<text x="73.1" y="110.5">4.2</text>
<text x="94.1" y="110.5">24</text>
<text x="66.1" y="114.4">1</text>
<text x="122" y="114.3" transform="rotate(-90 122 114.3)">0.6</text>
<text x="54.6" y="141.8">26.5</text>
<text x="22" y="151.4" transform="rotate(-90 22 151.4)">2.4</text>
<text x="29" y="152.7" transform="rotate(-90 29 152.7)">2</text>
<text x="49.3" y="152.5">21.5</text>
<text x="167.1" y="159.4" transform="rotate(-90 167.1 159.4)">2.4</text>
<text x="176.6" y="161.5" transform="rotate(-90 176.6 161.5)">2.41</text>
</g>
<g font-size="4.4" fill="#f0f">
<text x="170.1" y="53.2">2xR2.8</text>
<text x="170.3" y="59.8">2x</text>
<text x="177.4" y="59.8">2.6 贯穿</text>
<text x="138.4" y="60.3">2-2xR1.3</text>
<text x="208.2" y="85.3">R0.2</text>
<text x="25.7" y="104">70°0.1</text>
<text x="119.4" y="127.8">C0.5</text>
<text x="78.7" y="135.9">C0.2</text>
<text x="148.8" y="150.7">C0.1</text>
</g>
<g font-size="4.4" fill="#00f">
<text x="249.9" y="63.8">0.7 60°</text>
<text x="192.3" y="100.3">螺纹连接处涂刷高温胶水密封</text>
<text x="192.3" y="104.8">耐温1000°</text>
</g>
<g font-size="4.2" fill="#00f">
<text x="91.7" y="59.3">铬锆铜</text>
<text x="40.1" y="64.8">钛合金</text>
</g>
<g font-size="4.2">
<text x="183.4" y="140.9">技术要求:</text>
<text x="183.4" y="145.1">1：配合同心度0.02。</text>
<text x="183.4" y="149.3">2：表面光滑，无毛刺，无油污，刮花碰伤，螺纹无滑牙等不良现象</text>
<text x="183.4" y="153.6">3：所有尺寸必须要符合图纸和装配要求，未注尺寸依照3D文档加工</text>
<text x="183.4" y="157.8">4：未注线性公差按GB/T1804-F形位公差按GB/T1184-H执行，</text>
<text x="183.4" y="166.3">5：所有材料及相关工艺必须符合&quot;RO'HS&quot;指令要求</text>
<text x="187.9" y="162">所有尺寸为产品最终成品尺寸</text>
</g>
<g font-size="3.8">
<text x="171.3" y="203.2">共1张</text>
<text x="182.3" y="203.2">第1张</text>
</g>
<g font-size="3.5">
<text x="158.9" y="184.9">设 计</text>
<text x="170.5" y="184.9">王恩达</text>
<text x="181.2" y="184.9">2025/2/24</text>
<text x="254.7" y="184.7">材料</text>
<text x="158.9" y="190.8">审 核</text>
<text x="254.9" y="190.7">机型</text>
<text x="158.9" y="196.5">批 准</text>
<text x="200.9" y="196.9">阶段标记</text>
<text x="219.3" y="196.9">数量</text>
<text x="231.2" y="196.9">重量</text>
<text x="243.1" y="196.9">比例</text>
<text x="254.9" y="196.9">图号</text>
<text x="266.8" y="197.9">JXHMP4062-08048-a</text>
<text x="231.8" y="202.5">0.0</text>
<text x="243.4" y="203.2">3:2</text>
<text x="254.5" y="202.5">名称</text>
<text x="273.9" y="202.4">加热块</text>
</g>
<g font-size="3.1" fill="#3c3c3c">
<text x="79.2" y="17.8">±0.1</text>
<text x="274.6" y="51.2">-0.01</text>
<text x="109" y="58.4" transform="rotate(-90 109 58.4)">±0.1</text>
<text x="274.6" y="54.3">-0.02</text>
<text x="246.6" y="88.2" transform="rotate(-90 246.6 88.2)">±0.01</text>
<text x="93.3" y="98.3">±0.05</text>
<text x="147.9" y="96.9">±0.02</text>
<text x="22" y="143.7" transform="rotate(-90 22 143.7)">0</text>
<text x="62.2" y="138.6">+0.05</text>
<text x="63.8" y="141.8">0</text>
<text x="18.9" y="145.2" transform="rotate(-90 18.9 145.2)">+0.02</text>
<text x="25.9" y="149.7" transform="rotate(-90 25.9 149.7)">-0.01</text>
<text x="29" y="149.7" transform="rotate(-90 29 149.7)">-0.03</text>
<text x="56.9" y="149.4">+0.05</text>
<text x="58.5" y="152.5">0</text>
<text x="164" y="151.7" transform="rotate(-90 164 151.7)">0</text>
<text x="167.1" y="153.3" transform="rotate(-90 167.1 153.3)">-0.01</text>
<text x="173.5" y="153.9" transform="rotate(-90 173.5 153.9)">+0.01</text>
<text x="176.6" y="152.3" transform="rotate(-90 176.6 152.3)">0</text>
</g>
<text font-size="2.8" fill="#00f" x="161.1" y="173.2">贴合无缝隙</text>
<g font-size="2.5">
<text x="100.8" y="184">线性公差按GB/T1804-m级执行；形位公差按GB/T1184-K级执行</text>
<text x="95.1" y="188.8">线性基本尺</text>
<text x="95.1" y="191.3">寸分段的极</text>
<text x="105.3" y="189.1">＞6～30</text>
<text x="112.9" y="189.1">＞30～120</text>
<text x="120.2" y="188.9">＞120～400</text>
<text x="129.2" y="188.9">＞400～1000</text>
<text x="138.1" y="189.1">＞1000～2000</text>
<text x="147.8" y="189.1">＞2000～4000</text>
<text x="95.1" y="193.8">限偏差数值</text>
<text x="105.9" y="193.8">±0.2</text>
<text x="114.1" y="193.8">±0.3</text>
<text x="122.2" y="193.8">±0.5</text>
<text x="130.7" y="193.8">±0.8</text>
<text x="139.8" y="193.8">±1.2</text>
<text x="150.2" y="193.8">±2</text>
<text x="16.4" y="198.6">A1.2</text>
<text x="16.6" y="203.2">序号</text>
<text x="24" y="198.6">修订线</text>
<text x="24.2" y="203.2">修订区域</text>
<text x="37.6" y="198.6">1、喉管之间公差该小；2、喉管和加热块增加配合位置</text>
<text x="53.5" y="203.2">变更内容</text>
<text x="85.1" y="198.6">2025.2.22</text>
<text x="85.3" y="203.2">日期</text>
<text x="94.8" y="198.3">直线度和平</text>
<text x="94.8" y="200.7">面度的未注</text>
<text x="96.6" y="203.2">公差值</text>
<text x="105.9" y="198.7">≤10</text>
<text x="106.6" y="203.2">0.05</text>
<text x="113.2" y="198.7">＞10～30</text>
<text x="115" y="203.2">0.1</text>
<text x="120.6" y="198.7">＞30～100</text>
<text x="123.2" y="203.2">0.2</text>
<text x="129.1" y="198.7">＞100～300</text>
<text x="131.5" y="203.2">0.4</text>
<text x="138.4" y="198.7">＞300～1000</text>
<text x="141.3" y="203.2">0.6</text>
<text x="147.8" y="198.7">＞1000～3000</text>
<text x="150.4" y="203.2">0.8</text>
</g>
<g font-size="1.8" fill="#f00">
<text x="194.3" y="72.2">0.4</text>
<text x="259.4" y="72.2">0.4</text>
</g>
</svg>
